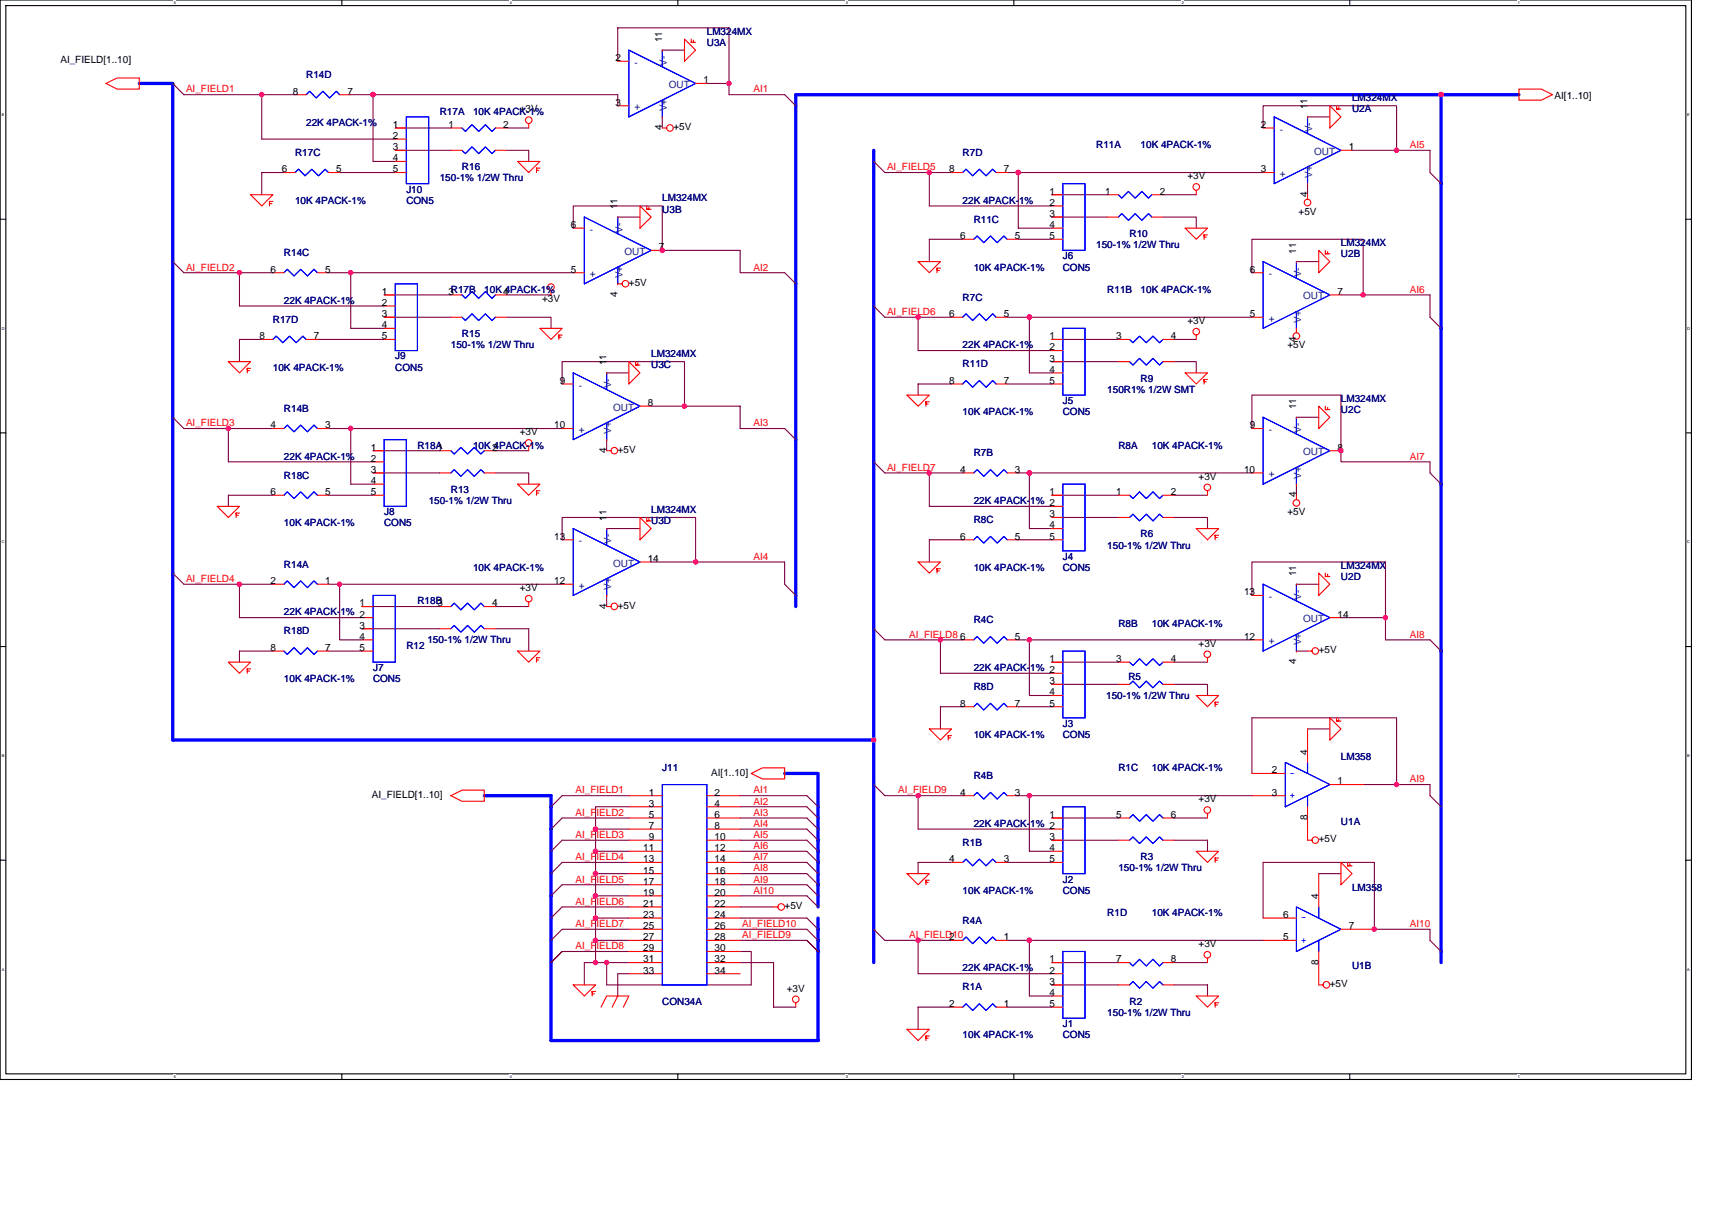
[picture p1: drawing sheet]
<svg xmlns="http://www.w3.org/2000/svg" width="297mm" height="210mm" viewBox="0 0 297 210" stroke-linecap="round" stroke-linejoin="round" font-family="sans-serif">
<path d="M0 0h293.5v187.3h-293.5zM1 1h291.5v185.3h-291.5z" fill="none" stroke="#000" stroke-width=".19"/>
<g fill="#fff">
<path d="M30.2 .1h.3v.8h-.3z"/>
<path d="M30.2 186.4h.3v.8h-.3z"/>
</g>
<path d="M59.3 0v1M59.3 186.3v1" fill="none" stroke="#000" stroke-width=".19"/>
<g fill="#fff">
<path d="M88.5 .1h.3v.8h-.3z"/>
<path d="M88.5 186.4h.3v.8h-.3z"/>
</g>
<path d="M117.6 0v1M117.6 186.3v1" fill="none" stroke="#000" stroke-width=".19"/>
<g fill="#fff">
<path d="M146.7 .1h.4v.8h-.4z"/>
<path d="M146.7 186.4h.4v.8h-.4z"/>
</g>
<path d="M175.9 0v1M175.9 186.3v1" fill="none" stroke="#000" stroke-width=".19"/>
<g fill="#fff">
<path d="M205 .1h.4v.8h-.4z"/>
<path d="M205 186.4h.4v.8h-.4z"/>
</g>
<path d="M234.2 0v1M234.2 186.3v1" fill="none" stroke="#000" stroke-width=".19"/>
<g fill="#fff">
<path d="M263.3 .1h.4v.8h-.4z"/>
<path d="M263.3 186.4h.4v.8h-.4z"/>
<path d="M.3 19.5h.4v.8h-.4z"/>
<path d="M292.8 19.5h.4v.8h-.4z"/>
<path d="M.3 56.6h.5v.7h-.5z"/>
<path d="M292.8 56.6h.4v.7h-.4z"/>
</g>
<path d="M0 38h1M292.5 38h1" fill="none" stroke="#000" stroke-width=".19"/>
<g fill="#fff">
<path d="M.3 93.6h.5v.8h-.5z"/>
<path d="M292.8 93.6h.4v.8h-.4z"/>
</g>
<path d="M0 75.1h1M292.5 75.1h1" fill="none" stroke="#000" stroke-width=".19"/>
<g fill="#fff">
<path d="M.3 130.7h.4v.7h-.4z"/>
<path d="M292.8 130.7h.4v.7h-.4z"/>
</g>
<path d="M0 112.2h1M292.5 112.2h1" fill="none" stroke="#000" stroke-width=".19"/>
<g fill="#fff">
<path d="M.3 167.7h.4v.8h-.4z"/>
<path d="M292.8 167.7h.4v.8h-.4z"/>
</g>
<path d="M0 149.2h1M292.5 149.2h1" fill="none" stroke="#000" stroke-width=".19"/>
<g fill="none" stroke="#800040" stroke-width=".19">
<path d="M30 14.5l1.9 1.9h19.3M45.4 16.4v7.7h23.2M60.9 16.4h46.3v2M64.7 16.4v11.6h3.9M107.2 10.6v-5.8h19.3v11.6h9.6l2 2M114.9 8.7h3.9M122.6 14.5h3.9M49.3 29.9h-3.9v3.9M58.9 29.9h9.7M68.6 22.2h9.6M68.6 26.1h9.6M87.9 26.1h3.8v1.9"/>
<path d="M87.9 22.2h3.8M99.5 39.6v-3.9h15.4v7.7h13.5v3.9h7.7l2 1.9M107.2 37.7h3.8M114.9 20.3v1.9M151.6 28l1.9 1.9h11.6M161.2 29.9v5.8h21.3M174.7 29.9h44.5M176.7 29.9v9.7h5.8M182.5 37.7h9.6M182.5 33.8h9.6M201.8 37.7h5.8v1.9M201.8 33.8h5.8"/>
<path d="M219.2 22.2v-3.8h23.1v7.7M226.9 31.9v1.9M226.9 20.3h3.8M234.6 26.1h13.5v3.8l1.9 2M30 45.4l1.9 1.9h15.4M41.5 47.3v5.8h25.2M45.4 58.9h-3.9v3.8M55.1 58.9h11.6M57 47.3h42.5M60.9 47.3v9.7h5.8M66.7 51.2h11.5M66.7 55h11.5"/>
<path d="M87.9 55h7.7v2M87.9 51.2h7.7M151.6 53.1l1.9 1.9h11.6M159.3 55v5.8h23.2M167 41.5h-5.8v3.9M174.7 55h42.5M176.7 41.5h5.8M178.6 55v9.7h3.9M182.5 58.9h11.6M203.7 58.9h3.9M217.2 47.3v-5.8h19.3v9.7M224.9 45.4h3.9"/>
<path d="M232.7 51.2h15.4v3.8l1.9 2M30 72.4l1.9 1.9h15.4M39.6 74.3v5.8h25.1M57 74.3h40.5M60.9 74.3v9.7h3.8M64.7 78.2h11.6M86 78.2h5.7M97.5 66.6v-3.9h21.3v7.8h-5.8M105.3 64.7h3.8M105.3 76.3v1.9M118.8 70.5h9.6v3.8h7.7l2 2M165.1 66.6h-5.8v1.9"/>
<path d="M174.7 66.6h7.8M182.5 62.7h11.6M203.7 62.7h3.9v2M217.2 74.3v-5.8h15.5v11.6h15.4v1.9l1.9 2M224.9 72.4h3.9M30 99.4l1.9 1.9h15.4M47.3 85.9h-7.7v1.9M57 85.9h7.7M64.7 82h11.6M86 82h5.7v2M97.5 93.6v-3.8h23.2v7.7M105.3 91.7h5.7"/>
<path d="M113 97.5h23.1v3.8l2 2M151.6 80.1l1.9 1.9h13.5M161.2 82v5.8h21.3M167 93.6h-5.8v3.9M176.7 82h40.5M176.7 93.6h5.8M178.6 82v9.7h3.9M182.5 89.8h11.6M182.5 85.9h11.6M203.7 89.8h5.8v1.9M203.7 85.9h5.8M224.9 84v1.9"/>
<path d="M41.5 101.3v5.8h21.3M47.3 112.9h-5.8v2M57 101.3h40.5M57 112.9h5.8M58.9 101.3v9.7h3.9M62.8 109.1h13.5M62.8 105.2h13.5M86 109.1h5.7v3.8M86 105.2h5.7M105.3 103.3v1.9M151.6 109.1l1.9 1.9h13.5M163.2 111v5.8h19.3"/>
<path d="M176.7 111h40.5M178.6 111v9.6h3.9M182.5 118.7h11.6M182.5 114.9h11.6M203.7 118.7h5.8v1.9M203.7 114.9h5.8M217.2 103.3v-5.8h23.2v13.5h7.7l1.9 1.9M224.9 101.3h3.9M224.9 112.9h2M232.7 107.1h7.7M109.1 138h-11.6l-1.9 2M109.1 140h-5.8v27"/>
<path d="M128.4 138h11.6l1.9 2M128.4 140h11.6l1.9 1.9M151.6 136.1l1.9 1.9h13.5M159.3 138v5.8h23.2M167 122.6h-3.8v3.8M176.7 122.6h5.8M176.7 138h40.5M178.6 138v9.7h3.9M217.2 134.2v-9.7h25.1v11.6h5.8v1.9l1.9 2M226.9 126.4h3.8M236.5 136.1h5.8M103.3 147.7h5.8"/>
<path d="M103.3 143.8h5.8M103.3 151.6h5.8M103.3 155.4h5.8M103.3 159.3h5.8M109.1 145.8h-11.6l-1.9 1.9M109.1 141.9h-11.6l-1.9 1.9M109.1 149.6h-11.6l-1.9 2M109.1 157.3h-11.6l-1.9 2M109.1 153.5h-11.6l-1.9 1.9M128.4 145.8h11.6l1.9 1.9M128.4 141.9h11.6l1.9 1.9M128.4 149.6h11.6l1.9 2"/>
<path d="M128.4 147.7h11.6l1.9 1.9M128.4 143.8h11.6l1.9 2M128.4 151.6h11.6l1.9 1.9M128.4 155.4h11.6l1.9 1.9M128.4 159.3h11.6l1.9 1.9M128.4 157.3h5.8M128.4 153.5h11.6l1.9 1.9M165.1 149.6h-5.8v2M174.7 149.6h7.8M182.5 145.8h11.6M182.5 141.9h11.6M203.7 145.8h5.8v1.9"/>
<path d="M203.7 141.9h5.8M219.2 159.3v-9.7h19.3v11.6h9.6v1.9l1.9 2M228.8 151.6h3.9M103.3 163.1h5.8M109.1 167h-7.7v3.9M109.1 168.9h-1.9v3.9M109.1 161.2h-11.6l-1.9 1.9M109.1 165.1h-11.6l-1.9 1.9M128.4 165.1h1.9v5.8h-25v-3.9M128.4 163.1h11.6l1.9 2M128.4 167h5.8v7.7h3.9M128.4 161.2h11.6l1.9 1.9"/>
<path d="M151.6 161.2l1.9 1.9h11.6M159.3 163.1v5.8h23.2M165.1 174.7h-5.8v3.9M174.7 163.1h44.5M174.7 174.7h7.8M178.6 163.1v9.7h3.9M182.5 167h11.6M182.5 170.9h11.6M203.7 170.9h5.8v1.9M203.7 167h5.8"/>
</g>
<path d="M24.2 14.5h5.8v113.9h121.6M250 16.4v150.6M263.5 16.4h-125.4v88.8M151.6 26.1v140.9M84 138h11.6v42.5h46.3v-21.2M136.1 134.2h5.8v23.1" fill="none" stroke="#00f" stroke-width=".57"/>
<g fill="#f0f" stroke="#f0f" stroke-width=".19">
<circle cx="250" cy="16.4" r=".38"/>
<circle cx="151.6" cy="128.4" r=".38"/>
<circle cx="41.5" cy="47.3" r=".38"/>
<circle cx="159.3" cy="55" r=".38"/>
<circle cx="163.2" cy="111" r=".38"/>
<circle cx="159.3" cy="163.1" r=".38"/>
<circle cx="60.8" cy="47.3" r=".38"/>
<circle cx="64.7" cy="16.4" r=".38"/>
<circle cx="60.8" cy="74.3" r=".38"/>
<circle cx="176.7" cy="29.9" r=".38"/>
<circle cx="178.6" cy="55" r=".38"/>
<circle cx="178.6" cy="82" r=".38"/>
<circle cx="178.6" cy="138" r=".38"/>
<circle cx="178.6" cy="163.1" r=".38"/>
<circle cx="161.2" cy="29.9" r=".38"/>
<circle cx="41.5" cy="101.3" r=".38"/>
<circle cx="159.3" cy="138" r=".38"/>
<circle cx="39.6" cy="74.3" r=".38"/>
<circle cx="161.2" cy="82" r=".38"/>
<circle cx="45.4" cy="16.4" r=".38"/>
<circle cx="126.5" cy="14.5" r=".38"/>
<circle cx="114.9" cy="43.4" r=".38"/>
<circle cx="118.7" cy="70.5" r=".38"/>
<circle cx="58.9" cy="101.3" r=".38"/>
<circle cx="120.7" cy="97.5" r=".38"/>
<circle cx="242.3" cy="26.1" r=".38"/>
<circle cx="236.5" cy="51.1" r=".38"/>
<circle cx="232.6" cy="78.2" r=".38"/>
<circle cx="178.6" cy="111" r=".38"/>
<circle cx="240.4" cy="107.1" r=".38"/>
<circle cx="242.3" cy="136.1" r=".38"/>
<circle cx="238.4" cy="161.2" r=".38"/>
<circle cx="103.3" cy="159.3" r=".38"/>
<circle cx="103.3" cy="163.1" r=".38"/>
<circle cx="103.3" cy="167" r=".38"/>
<circle cx="105.2" cy="167" r=".38"/>
<circle cx="103.3" cy="155.4" r=".38"/>
<circle cx="103.3" cy="151.5" r=".38"/>
<circle cx="103.3" cy="147.7" r=".38"/>
<circle cx="103.3" cy="143.8" r=".38"/>
</g>
<g fill="none" stroke="#f00" stroke-width=".19">
<path d="M18.4 14.5l1.9-1h3.9v2h-3.9zM51.2 16.4h1.9M58.9 16.4h2M107.2 18.4h1.9M107.2 10.6h1.9M114.9 8.7h.1M118.8 6.8l1.9 1.9-1.9 1.9zM119.9 6.8v.5M120.1 7.3h-.2h.8M120.3 7v.3M120.7 14.5h1.9M230.7 18.4l2 1.9-2 1.9z"/>
<path d="M231.9 18.4v.5M232.1 18.9h-.2h.8M232.3 18.5v.4M263.5 15.5h3.9l1.9 .9-1.9 1h-3.9zM43.5 33.8h3.8l-1.9 1.9zM46.8 35.1v-.2v.8M46.8 34.9h.5M46.8 35.3h.4M49.3 29.9h1.9M57 29.9h1.9M68.6 22.2h1.9M68.6 24.1h1.9"/>
<path d="M68.6 26.1h1.9M68.6 28h1.9M68.6 29.9h1.9M78.2 22.2h2M78.2 26.1h2M86 22.2h1.9M86 26.1h1.9M89.8 28h3.9l-2 1.9zM91.7 21.4v.8M93.1 29.4v-.2v.7M93.1 29.2h.6M93.1 29.5h.4"/>
<path d="M99.5 39.6h1.9M107.2 37.7h.1M111 35.7l2 2-2 1.9zM112.2 35.7v.6M112.4 36.3h-.2h.8M112.6 35.9v.4M114.9 20.3h.1M114.9 22.2h.8M165.1 29.9h1.9M172.8 29.9h1.9M182.5 33.8h1.9M182.5 35.7h1.9"/>
<path d="M182.5 37.7h1.9M182.5 39.6h1.9M192.1 33.8h2M192.1 37.7h2M199.9 33.8h1.9M199.9 37.7h1.9M205.6 39.6h3.9l-1.9 1.9zM207.6 33v.8M219.2 22.2h1.9M219.2 29.9h1.9M226.9 31.9h.1M226.9 20.3h.1"/>
<path d="M226.9 33.8v.8M232.7 26.1h1.9M45.4 58.9h1.9M47.3 47.3h2M53.1 58.9h2M55.1 47.3h1.9M66.7 51.2h1.9M66.7 53.1h1.9M66.7 55h1.9M66.7 57h1.9M66.7 58.9h1.9M78.2 51.2h2"/>
<path d="M78.2 55h2M86 51.2h1.9M86 55h1.9M93.7 57h3.8l-1.9 1.9zM95.6 50.4v.8M97 58.3v-.2v.8M97 58.1h.5M97 58.5h.3M99.5 47.3h1.9M107.2 49.2h.1M107.2 49.2h.7M113 43.4h1.9"/>
<path d="M159.3 45.4h3.9l-2 1.9zM162.6 46.9h.4M163.2 46.5h-.6v.8M165.1 55h1.9M167 41.5h1.9M172.8 55h1.9M174.7 41.5h2M182.5 58.9h1.9M182.5 41.5h1.9M194.1 58.9h1.9M201.8 58.9h1.9M207.6 58.1v.8"/>
<path d="M208.9 40.9v-.2v.8M208.9 40.7h.6M208.9 41.1h.4M217.2 55h2M217.2 47.3h2M224.9 57h.1M224.9 45.4h.1M224.9 57v.7M228.8 43.4l1.9 2-1.9 1.9zM230 43.4v.6M230.1 44h-.1h.7M230.4 43.6v.4"/>
<path d="M230.7 51.2h2M39.6 62.7h3.9l-2 2zM42.9 64.1v-.2v.8M42.9 63.9h.6M42.9 64.3h.4M47.3 74.3h2M55.1 74.3h1.9M64.7 78.2h2M76.3 78.2h1.9M84 78.2h2M91.7 77.4v.8M97.5 66.6h2"/>
<path d="M97.5 74.3h2M105.3 76.3h.1M105.3 64.7h.1M105.3 78.2h.7M109.1 62.7l1.9 2-1.9 1.9zM110.3 62.7v.6M110.5 63.3h-.2h.7M110.7 62.9v.4M111 70.5h2M157.4 68.5h3.8l-1.9 2zM160.7 69.9v-.2v.8M160.7 69.7h.5"/>
<path d="M160.7 70.1h.3M165.1 66.6h1.9M172.8 66.6h1.9M182.5 66.6h1.9M182.5 60.8h1.9M182.5 62.7h1.9M182.5 64.7h1.9M194.1 62.7h1.9M201.8 62.7h1.9M205.6 64.7h3.9l-1.9 1.9zM208.9 66v-.2v.8M208.9 65.8h.6"/>
<path d="M208.9 66.2h.4M217.2 74.3h2M224.9 72.4h.1M228.8 70.5l1.9 1.9-1.9 1.9zM230 70.5v.6M230.1 71.1h-.1h.7M230.4 70.7v.4M230.7 78.2h2M37.7 87.8h3.8l-1.9 2zM41 89.2v-.2v.8M41 89h.5M41 89.4h.4"/>
<path d="M47.3 85.9h2M55.1 85.9h1.9M64.7 85.9h2M64.7 82h2M64.7 80.1h2M64.7 84h2M76.3 82h1.9M84 82h2M89.8 84h3.9l-2 1.9zM93.1 85.3v-.2v.8M93.1 85.1h.6M93.1 85.5h.4"/>
<path d="M97.5 93.6h2M105.3 91.7h.1M111 89.8l2 1.9-2 1.9zM111 97.5h2M112.2 89.8v.6M112.4 90.4h-.2h.8M112.6 90v.4M159.3 97.5h3.9l-2 1.9zM162.6 98.8v-.1v.7M162.6 98.7h.6M162.6 99h.4M167 82h1.9"/>
<path d="M167 93.6h1.9M174.7 82h2M174.7 93.6h2M182.5 85.9h1.9M182.5 87.8h1.9M182.5 89.8h1.9M182.5 91.7h1.9M182.5 93.6h1.9M194.1 85.9h1.9M194.1 89.8h1.9M201.8 85.9h1.9M201.8 89.8h1.9"/>
<path d="M207.6 91.7h3.8l-1.9 1.9zM209.5 85.1v.8M210.8 93v-.1v.7M210.8 92.9h.6M210.8 93.2h.4M217.2 82h2M224.9 84h.1M224.9 85.9v.8M228.8 99.4l1.9 1.9-1.9 2zM230 99.4v.6M230.4 99.6v.4M39.6 114.9h3.9l-2 1.9z"/>
<path d="M42.9 116.2v-.2v.8M42.9 116h.6M42.9 116.4h.4M47.3 112.9h2M47.3 101.3h2M55.1 112.9h1.9M55.1 101.3h1.9M62.8 105.2h1.9M62.8 112.9h1.9M62.8 109.1h1.9M62.8 111h1.9M62.8 107.1h1.9"/>
<path d="M76.3 105.2h1.9M76.3 109.1h1.9M84 105.2h2M84 109.1h2M89.8 112.9h3.9l-2 2zM91.7 104.4v.8M93.1 114.3v-.2v.8M93.1 114.1h.6M93.1 114.5h.4M97.5 101.3h2M105.3 103.3h.1M105.3 105.2h.7"/>
<path d="M167 111h1.9M174.7 111h2M182.5 118.7h1.9M182.5 114.9h1.9M182.5 116.8h1.9M194.1 118.7h1.9M194.1 114.9h1.9M201.8 118.7h1.9M201.8 114.9h1.9M209.5 114.1v.8M217.2 111h2M217.2 103.3h2"/>
<path d="M224.9 112.9h.1M224.9 101.3h.1M226.9 112.9h.7M230.1 100h-.1h.7M230.7 107.1h2M78.2 138l2-.9h3.8v1.9h-3.8zM109.1 138h5.8M109.1 140h5.8M122.6 138h5.8M122.6 140h5.8M130.3 134.2l2-1h3.8v1.9h-3.8zM161.2 126.4h3.9l-1.9 2z"/>
<path d="M164.5 127.8v-.2v.8M164.5 127.6h.6M164.5 128h.4M167 122.6h1.9M167 138h1.9M174.7 122.6h2M174.7 138h2M182.5 122.6h1.9M182.5 120.6h1.9M207.6 120.6h3.8l-1.9 2zM210.8 122v-.2v.8M210.8 121.8h.6"/>
<path d="M210.8 122.2h.4M217.2 138h5.8M217.2 134.2h5.8M226.9 126.4v5.8M226.9 140v5.8h.7M230.7 124.5l2 1.9-2 2zM230.7 136.1h5.8M231.9 124.5v.6M232.1 125.1h-.2h.8M232.3 124.7v.4M109.1 145.8h5.8M109.1 157.3h5.8"/>
<path d="M109.1 141.9h5.8M109.1 143.8h5.8M109.1 147.7h5.8M109.1 149.6h5.8M109.1 151.6h5.8M109.1 153.5h5.8M109.1 155.4h5.8M109.1 159.3h5.8M122.6 145.8h5.8M122.6 157.3h5.8M122.6 141.9h5.8M122.6 143.8h5.8"/>
<path d="M122.6 147.7h5.8M122.6 149.6h5.8M122.6 151.6h5.8M122.6 153.5h5.8M122.6 155.4h5.8M122.6 159.3h5.8M134.2 157.3h.8M157.4 151.6h3.8l-1.9 1.9zM160.7 152.9v-.2v.8M160.7 152.7h.5M160.7 153.1h.3M165.1 149.6h1.9"/>
<path d="M172.8 149.6h1.9M182.5 145.8h1.9M182.5 141.9h1.9M182.5 143.8h1.9M182.5 147.7h1.9M182.5 149.6h1.9M194.1 145.8h1.9M194.1 141.9h1.9M201.8 145.8h1.9M201.8 141.9h1.9M207.6 147.7h3.8l-1.9 1.9zM209.5 141.1v.8"/>
<path d="M210.8 149v-.2v.8M210.8 148.8h.6M210.8 149.2h.4M219.2 159.3h5.7M228.8 151.6v5.7M232.7 149.6l1.9 2-1.9 1.9zM233.8 149.6v.6M234 150.2h-.2h.8M234.2 149.8v.4M99.5 170.9h3.8l-1.9 1.9zM102.7 172.2v-.2v.8M102.7 172h.6"/>
<path d="M102.7 172.4h.4M104.3 174.7l1-1.9h3.8l-.9 1.9M107.2 172.8l-1 1.9M109.1 161.2h5.8M109.1 163.1h5.8M109.1 165.1h5.8M109.1 167h5.8M109.1 168.9h5.8M122.6 161.2h5.8M122.6 163.1h5.8M122.6 165.1h5.8M122.6 167h5.8"/>
<path d="M122.6 168.9h5.8M138.1 173.9v.8M157.4 178.6h3.8l-1.9 1.9zM160.7 179.9v-.2v.8M160.7 179.7h.5M165.1 163.1h1.9M165.1 174.7h1.9M172.8 163.1h1.9M172.8 174.7h1.9M182.5 170.9h1.9M182.5 167h1.9M182.5 168.9h1.9"/>
<path d="M182.5 172.8h1.9M182.5 174.7h1.9M194.1 170.9h1.9M194.1 167h1.9M201.8 170.9h1.9M201.8 167h1.9M207.6 172.8h3.8l-1.9 1.9zM209.5 166.2v.8M210.8 174.1v-.2v.8M210.8 173.9h.6M210.8 174.3h.4M219.2 163.1h5.7"/>
<path d="M228.8 165.1v5.8h.8M232.7 161.2h5.8M160.7 180.1h.3"/>
<circle cx="91.7" cy="20.8" r=".57"/>
<circle cx="116.2" cy="22.2" r=".57"/>
<circle cx="207.6" cy="32.4" r=".57"/>
<circle cx="226.9" cy="35.1" r=".57"/>
<circle cx="95.6" cy="49.8" r=".57"/>
<circle cx="108.5" cy="49.2" r=".57"/>
<circle cx="207.6" cy="57.5" r=".57"/>
<circle cx="224.9" cy="58.3" r=".57"/>
<circle cx="91.7" cy="76.8" r=".57"/>
<circle cx="106.6" cy="78.2" r=".57"/>
<circle cx="209.5" cy="84.5" r=".57"/>
<circle cx="224.9" cy="87.2" r=".57"/>
<circle cx="91.7" cy="103.9" r=".57"/>
<circle cx="106.6" cy="105.2" r=".57"/>
<circle cx="209.5" cy="113.5" r=".57"/>
<circle cx="228.2" cy="112.9" r=".57"/>
<circle cx="135.5" cy="157.3" r=".57"/>
<circle cx="209.5" cy="140.5" r=".57"/>
<circle cx="228.2" cy="145.7" r=".57"/>
<circle cx="138.1" cy="173.4" r=".57"/>
<circle cx="209.5" cy="165.6" r=".57"/>
<circle cx="230.1" cy="170.8" r=".57"/>
</g>
<g fill="none" stroke="#00f" stroke-width=".19">
<path d="M53.1 16.4l.6-.6 1.2 1.2 1.1-1.2 1.2 1.2 1.2-1.2 .5 .6M109.1 8.7l11.6 5.8-11.6 5.8zM114.9 8.7v2.9M114.9 17.4v2.9M51.2 29.9l.6-.5 1.1 1.1 1.2-1.1 1.2 1.1 1.1-1.1 .6 .5M70.5 20.3h3.9v11.6h-3.9zM80.2 26.1l.5 .5 1.2-1.1 1.2 1.1 1.1-1.1 1.2 1.1 .6-.5M80.2 22.2l.5 .6 1.2-1.2 1.2 1.2 1.1-1.2 1.2 1.2 .6-.6M101.4 37.7l11.6 5.7-11.6 5.8zM107.2 37.7v2.9M167 29.9l.6-.5 1.2 1.1 1.1-1.1 1.2 1.1 1.1-1.1 .6 .5M184.4 31.9h3.9v11.5h-3.9z"/>
<path d="M194.1 33.8l.5 .6 1.2-1.2 1.2 1.2 1.1-1.2 1.2 1.2 .6-.6M194.1 37.7l.5-.6 1.2 1.1 1.2-1.1 1.1 1.1 1.2-1.1 .6 .6M221.1 20.3l11.6 5.8-11.6 5.8zM226.9 20.3v2.9M226.9 29v2.9M47.3 58.9l.6-.6 1.2 1.2 1.1-1.2 1.2 1.2 1.2-1.2 .5 .6M49.3 47.3l.5-.6 1.2 1.2 1.2-1.2 1.1 1.2 1.2-1.2 .6 .6M68.6 49.2h3.8v11.6h-3.8zM80.2 55l.5 .6 1.2-1.2 1.2 1.2 1.1-1.2 1.2 1.2 .6-.6M80.2 51.2l.5 .6 1.2-1.2 1.2 1.2 1.1-1.2 1.2 1.2 .6-.6M107.2 46.3v2.9M167 55l.6-.6 1.2 1.2 1.1-1.2 1.2 1.2 1.1-1.2 .6 .6"/>
<path d="M168.9 41.5l.6-.6 1.2 1.2 1.1-1.2 1.2 1.2 1.2-1.2 .5 .6M184.4 57h3.9v11.5h-3.9zM196 58.9l.6 .6 1.1-1.2 1.2 1.2 1.1-1.2 1.2 1.2 .6-.6M219.2 45.4l11.5 5.8-11.5 5.8zM224.9 45.4v2.9M224.9 54.1v2.9M49.3 74.3l.5-.6 1.2 1.2 1.2-1.2 1.1 1.2 1.2-1.2 .6 .6M66.7 76.3h3.8v11.5h-3.8zM78.2 78.2l.6 .6 1.2-1.2 1.1 1.2 1.2-1.2 1.1 1.2 .6-.6M99.5 64.7l11.5 5.8-11.5 5.8zM105.3 64.7v2.9M105.3 73.4v2.9"/>
<path d="M167 66.6l.6-.6 1.2 1.2 1.1-1.2 1.2 1.2 1.1-1.2 .6 .6M196 62.7l.6 .6 1.1-1.1 1.2 1.1 1.1-1.1 1.2 1.1 .6-.6M219.2 72.4l11.5 5.8-11.5 5.8zM224.9 72.4v2.9M49.3 85.9l.5-.6 1.2 1.2 1.2-1.2 1.1 1.2 1.2-1.2 .6 .6M78.2 82l.6-.5 1.2 1.1 1.1-1.1 1.2 1.1 1.1-1.1 .6 .5M99.5 91.7l11.5 5.8-11.5 5.8zM105.3 91.7v2.9M168.9 82l.6-.5 1.2 1.1 1.1-1.1 1.2 1.1 1.2-1.1 .5 .5M168.9 93.6l.6-.6 1.2 1.2 1.1-1.2 1.2 1.2 1.2-1.2 .5 .6M184.4 84h3.9v11.6h-3.9zM196 85.9l.6 .6 1.1-1.2 1.2 1.2 1.1-1.2 1.2 1.2 .6-.6"/>
<path d="M196 89.8l.6-.6 1.1 1.2 1.2-1.2 1.1 1.2 1.2-1.2 .6 .6M224.9 81.1v2.9M49.3 101.3l.5-.5 1.2 1.1 1.2-1.1 1.1 1.1 1.2-1.1 .6 .5M49.3 112.9l.5 .6 1.2-1.1 1.2 1.1 1.1-1.1 1.2 1.1 .6-.6M64.7 103.3h3.9v11.6h-3.9zM78.2 109.1l.6-.6 1.2 1.2 1.1-1.2 1.2 1.2 1.1-1.2 .6 .6M78.2 105.2l.6-.6 1.2 1.2 1.1-1.2 1.2 1.2 1.1-1.2 .6 .6M105.3 100.4v2.9M168.9 111l.6-.6 1.2 1.2 1.1-1.2 1.2 1.2 1.2-1.2 .5 .6M184.4 112.9h3.9v11.6h-3.9zM196 118.7l.6-.5 1.1 1.1 1.2-1.1 1.1 1.1 1.2-1.1 .6 .5M196 114.9l.6 .5 1.1-1.1 1.2 1.1 1.1-1.1 1.2 1.1 .6-.5"/>
<path d="M219.2 101.3l11.5 5.8-11.5 5.8zM224.9 101.3v2.9M224.9 110v2.9M114.9 136.1h7.7v34.8h-7.7zM168.9 122.6l.6-.6 1.2 1.2 1.1-1.2 1.2 1.2 1.2-1.2 .5 .6M168.9 138l.6-.5 1.2 1.1 1.1-1.1 1.2 1.1 1.2-1.1 .5 .5M184.4 140h3.9v11.6h-3.9zM223 132.2l7.7 3.9-7.7 3.9zM226.9 132.2v2M226.9 138v2M167 149.6l.6-.6 1.2 1.2 1.1-1.2 1.2 1.2 1.1-1.2 .6 .6M196 145.8l.6-.6 1.1 1.1 1.2-1.1 1.1 1.1 1.2-1.1 .6 .6"/>
<path d="M196 141.9l.6-.6 1.1 1.2 1.2-1.2 1.1 1.2 1.2-1.2 .6 .6M224.9 157.3l7.8 3.9-7.8 3.9zM228.8 157.3v2M167 174.7l.6-.6 1.2 1.2 1.1-1.2 1.2 1.2 1.1-1.2 .6 .6M167 163.1l.6-.6 1.2 1.2 1.1-1.2 1.2 1.2 1.1-1.2 .6 .6M184.4 165.1h3.9v11.5h-3.9zM196 170.9l.6-.6 1.1 1.1 1.2-1.1 1.1 1.1 1.2-1.1 .6 .6M196 167l.6 .6 1.1-1.2 1.2 1.2 1.1-1.2 1.2 1.2 .6-.6M228.8 163.1v2"/>
</g>
<g font-size="1.7" fill="#000080">
<text x="122.6" y="6">LM324MX</text>
<text x="122.6" y="7.9">U3A</text>
<text x="53.1" y="13.5">R14D</text>
<text x="234.6" y="17.6">LM324MX</text>
<text x="53.1" y="21.8">22K 4PACK-1%</text>
<text x="76.3" y="19.9">R17A</text>
<text x="82.1" y="19.9">10K 4PACK-1%</text>
<text x="234.6" y="19.5">U2A</text>
<text x="51.2" y="27">R17C</text>
<text x="80.2" y="29.5">R16</text>
<text x="167" y="27">R7D</text>
<text x="190.2" y="25.7">R11A</text>
<text x="197.9" y="25.7">10K 4PACK-1%</text>
<text x="51.2" y="35.3">10K 4PACK-1%</text>
<text x="70.5" y="33.4">J10</text>
<text x="70.5" y="35.3">CON5</text>
<text x="76.3" y="31.5">150-1% 1/2W Thru</text>
<text x="114.9" y="34.9">LM324MX</text>
<text x="167" y="35.3">22K 4PACK-1%</text>
<text x="114.9" y="36.9">U3B</text>
<text x="168.9" y="38.6">R11C</text>
<text x="196" y="41.1">R10</text>
<text x="49.3" y="44.4">R14C</text>
<text x="168.9" y="46.9">10K 4PACK-1%</text>
<text x="184.4" y="45">J6</text>
<text x="184.4" y="46.9">CON5</text>
<text x="190.2" y="43.1">150-1% 1/2W Thru</text>
<text x="232.7" y="44.6">U2B</text>
<text x="232.7" y="42.7">LM324MX</text>
<text x="49.3" y="52.7">22K 4PACK-1%</text>
<text x="84" y="50.8">10K 4PACK-1%</text>
<text x="167" y="52.1">R7C</text>
<text x="192.1" y="50.8">R11B</text>
<text x="197.9" y="50.8">10K 4PACK-1%</text>
<text x="47.3" y="56">R17D</text>
<text x="80.2" y="58.5">R15</text>
<text x="47.3" y="64.3">10K 4PACK-1%</text>
<text x="68.6" y="62.4">J9</text>
<text x="68.6" y="64.3">CON5</text>
<text x="78.2" y="60.4">150-1% 1/2W Thru</text>
<text x="113" y="63.9">U3C</text>
<text x="113" y="62">LM324MX</text>
<text x="167" y="63.7">R11D</text>
<text x="167" y="60.4">22K 4PACK-1%</text>
<text x="49.3" y="71.4">R14B</text>
<text x="184.4" y="70.1">J5</text>
<text x="192.1" y="68.2">150R1% 1/2W SMT</text>
<text x="197.9" y="66.2">R9</text>
<text x="232.7" y="71.6">U2C</text>
<text x="232.7" y="69.7">LM324MX</text>
<text x="72.4" y="77.8">R18A</text>
<text x="82.1" y="77.8">10K 4PACK-1%</text>
<text x="167" y="72">10K 4PACK-1%</text>
<text x="184.4" y="72">CON5</text>
<text x="194.1" y="77.8">R8A</text>
<text x="199.9" y="77.8">10K 4PACK-1%</text>
<text x="49.3" y="79.7">22K 4PACK-1%</text>
<text x="49.3" y="83">R18C</text>
<text x="168.9" y="79.2">R7B</text>
<text x="66.7" y="89.4">J8</text>
<text x="74.4" y="87.5">150-1% 1/2W Thru</text>
<text x="78.2" y="85.5">R13</text>
<text x="113" y="89">LM324MX</text>
<text x="168.9" y="87.5">22K 4PACK-1% 2</text>
<text x="49.3" y="91.3">10K 4PACK-1%</text>
<text x="66.7" y="91.3">CON5</text>
<text x="113" y="90.9">U3D</text>
<text x="168.9" y="90.7">R8C</text>
<text x="192.1" y="95.2">150-1% 1/2W Thru</text>
<text x="197.9" y="93.2">R6</text>
<text x="49.3" y="98.5">R14A</text>
<text x="82.1" y="99">10K 4PACK-1%</text>
<text x="168.9" y="99">10K 4PACK-1%</text>
<text x="184.4" y="97.1">J4</text>
<text x="184.4" y="99">CON5</text>
<text x="232.7" y="100.6">U2D</text>
<text x="232.7" y="98.7">LM324MX</text>
<text x="49.3" y="106.8">22K 4PACK-1% 2</text>
<text x="72.4" y="104.8">R18B</text>
<text x="49.3" y="110">R18D</text>
<text x="70.5" y="112.5">R12</text>
<text x="74.2" y="111.6">150-1% 1/2W Thru</text>
<text x="168.9" y="108.1">R4C</text>
<text x="194.1" y="108.7">R8B</text>
<text x="199.9" y="108.7">10K 4PACK-1%</text>
<text x="49.3" y="118.3">10K 4PACK-1%</text>
<text x="64.7" y="116.4">J7</text>
<text x="64.7" y="118.3">CON5</text>
<text x="168.9" y="119.7">R8D</text>
<text x="168.9" y="116.4">22K 4PACK-1% 2</text>
<text x="195.8" y="118">R5</text>
<text x="191.9" y="121.2">150-1% 1/2W Thru</text>
<text x="168.9" y="128">10K 4PACK-1%</text>
<text x="184.4" y="126.1">J3</text>
<text x="184.4" y="128">CON5</text>
<text x="232.7" y="131.8">LM358</text>
<text x="114.9" y="133.8">J11</text>
<text x="168.9" y="135.1">R4B</text>
<text x="194.1" y="133.8">R1C</text>
<text x="199.9" y="133.8">10K 4PACK-1%</text>
<text x="168.9" y="143.4">22K 4PACK-1% 2</text>
<text x="232.7" y="143">U1A</text>
<text x="167" y="146.7">R1B</text>
<text x="197.9" y="149.2">R3</text>
<text x="167" y="155">10K 4PACK-1%</text>
<text x="184.4" y="153.1">J2</text>
<text x="184.4" y="155">CON5</text>
<text x="194.1" y="151.2">150-1% 1/2W Thru</text>
<text x="234.6" y="154.6">LM358</text>
<text x="167" y="160.2">R4A</text>
<text x="192.1" y="158.9">R1D</text>
<text x="199.9" y="158.9">10K 4PACK-1%</text>
<text x="167" y="171.8">R1A</text>
<text x="167" y="168.5">22K 4PACK-1%</text>
<text x="234.6" y="168.1">U1B</text>
<text x="114.9" y="174.3">CON34A</text>
<text x="184.4" y="178.2">J1</text>
<text x="192.1" y="176.3">150-1% 1/2W Thru</text>
<text x="196" y="174.3">R2</text>
<text x="167" y="180.1">10K 4PACK-1%</text>
<text x="184.4" y="180.1">CON5</text>
</g>
<g font-size="1.7">
<text x="10.5" y="11">AI_FIELD[1..10]</text>
<text x="106.8" y="10.6">2</text>
<text x="114.9" y="7.3" transform="rotate(-90 114.9 7.3)">11</text>
<text x="50.8" y="16.4">8</text>
<text x="60.3" y="16.4">7</text>
<text x="122" y="14.5">1</text>
<text x="269.7" y="17.2">AI[1..10]</text>
<text x="68.2" y="22.2">1</text>
<text x="77.8" y="22.2">1</text>
<text x="87.3" y="22.2">2</text>
<text x="90.2" y="19.5">+3V</text>
<text x="106.8" y="18.3">3</text>
<text x="114.9" y="22.6" transform="rotate(-90 114.9 22.6)">4</text>
<text x="116.8" y="22.6">+5V</text>
<text x="218.8" y="22.2">2</text>
<text x="226.8" y="18.9" transform="rotate(-90 226.8 18.9)">11</text>
<text x="48.9" y="29.9">6</text>
<text x="58.4" y="29.9">5</text>
<text x="68.2" y="24.1">2</text>
<text x="68.2" y="26.1">3</text>
<text x="68.2" y="28">4</text>
<text x="68.2" y="29.9">5</text>
<text x="164.7" y="29.9">8</text>
<text x="174.2" y="29.9">7</text>
<text x="218.8" y="29.9">3</text>
<text x="234" y="26.1">1</text>
<text x="182.1" y="33.8">1</text>
<text x="182.1" y="35.7">2</text>
<text x="191.7" y="33.8">1</text>
<text x="201.2" y="33.8">2</text>
<text x="206" y="31.1">+3V</text>
<text x="226.8" y="34.2" transform="rotate(-90 226.8 34.2)">4</text>
<text x="99.1" y="39.6">6</text>
<text x="107.2" y="36.3" transform="rotate(-90 107.2 36.3)">11</text>
<text x="166.6" y="41.5">6</text>
<text x="176.1" y="41.5">5</text>
<text x="182.1" y="37.6">3</text>
<text x="182.1" y="39.6">4</text>
<text x="182.1" y="41.5">5</text>
<text x="225.3" y="37.3">+5V</text>
<text x="46.9" y="47.3">6</text>
<text x="56.4" y="47.3">5</text>
<text x="99.1" y="47.3">5</text>
<text x="114.3" y="43.4">7</text>
<text x="216.8" y="47.3">6</text>
<text x="224.9" y="44" transform="rotate(-90 224.9 44)">11</text>
<text x="66.2" y="51.1">1</text>
<text x="66.2" y="53.1">2</text>
<text x="77.8" y="51.1">3R17B</text>
<text x="87.3" y="51.1">4</text>
<text x="94.1" y="52.3">+3V</text>
<text x="107.2" y="51.5" transform="rotate(-90 107.2 51.5)">4</text>
<text x="109.1" y="49.6">+5V</text>
<text x="232.1" y="51.1">7</text>
<text x="45" y="58.9">8</text>
<text x="54.5" y="58.9">7</text>
<text x="66.2" y="55">3</text>
<text x="66.2" y="56.9">4</text>
<text x="66.2" y="58.9">5</text>
<text x="164.7" y="55">6</text>
<text x="174.2" y="55">5</text>
<text x="182.1" y="58.9">1</text>
<text x="193.7" y="58.9">3</text>
<text x="203.1" y="58.9">4</text>
<text x="206" y="56.2">+3V</text>
<text x="216.8" y="55">5</text>
<text x="224.9" y="59.3" transform="rotate(-90 224.9 59.3)">4</text>
<text x="105.2" y="63.3" transform="rotate(-90 105.2 63.3)">11</text>
<text x="182.1" y="60.8">2</text>
<text x="182.1" y="62.7">3</text>
<text x="182.1" y="64.7">4</text>
<text x="223.4" y="60.4">+5V</text>
<text x="97.1" y="66.6">9</text>
<text x="112.4" y="70.4">8</text>
<text x="164.7" y="66.6">8</text>
<text x="174.2" y="66.6">7</text>
<text x="182.1" y="66.6">5</text>
<text x="224.9" y="71" transform="rotate(-90 224.9 71)">11</text>
<text x="46.9" y="74.3">4</text>
<text x="56.4" y="74.3">3</text>
<text x="90.2" y="75.5">+3V</text>
<text x="96.2" y="74.3">10</text>
<text x="216.8" y="74.3">9</text>
<text x="64.3" y="78.2">1</text>
<text x="64.3" y="80.1">2</text>
<text x="64.3" y="82">3</text>
<text x="64.3" y="84">4</text>
<text x="75.9" y="78.2">1</text>
<text x="85.4" y="78.2">2</text>
<text x="105.2" y="78.6" transform="rotate(-90 105.2 78.6)">4</text>
<text x="107.2" y="78.6">+5V</text>
<text x="166.6" y="82">4</text>
<text x="176.1" y="82">3</text>
<text x="208" y="83.2">+3V</text>
<text x="215.9" y="82">10</text>
<text x="232.1" y="78.2">8</text>
<text x="46.9" y="85.9">6</text>
<text x="56.4" y="85.9">5</text>
<text x="64.3" y="85.9">5</text>
<text x="182.1" y="85.9">1</text>
<text x="182.1" y="89.7">3</text>
<text x="193.7" y="85.9">1</text>
<text x="203.1" y="85.9">2</text>
<text x="223.4" y="89.4">+5V</text>
<text x="224.9" y="86.3" transform="rotate(-90 224.9 86.3)">4</text>
<text x="96.2" y="93.6">13</text>
<text x="105.2" y="90.3" transform="rotate(-90 105.2 90.3)">11</text>
<text x="166.6" y="93.6">6</text>
<text x="176.1" y="93.6">5</text>
<text x="182.1" y="91.7">4</text>
<text x="182.1" y="93.6">5</text>
<text x="46.9" y="101.3">2</text>
<text x="56.4" y="101.3">1</text>
<text x="96.2" y="101.3">12</text>
<text x="112.4" y="97.5">14</text>
<text x="224.9" y="100" transform="rotate(-90 224.9 100)">11</text>
<text x="62.4" y="105.2">1</text>
<text x="75.9" y="105.2">3</text>
<text x="85.4" y="105.2">4</text>
<text x="90.2" y="102.5">+3V</text>
<text x="105.2" y="105.6" transform="rotate(-90 105.2 105.6)">4</text>
<text x="107.2" y="105.6">+5V</text>
<text x="215.9" y="103.3">13</text>
<text x="232.1" y="107.1">14</text>
<text x="46.9" y="112.9">8</text>
<text x="56.4" y="112.9">7</text>
<text x="62.4" y="109.1">3</text>
<text x="62.4" y="111">4</text>
<text x="62.4" y="112.9">5</text>
<text x="166.6" y="111">6</text>
<text x="176.1" y="111">5</text>
<text x="208" y="112.2">+3V</text>
<text x="215.9" y="111">12</text>
<text x="228.8" y="113.3">+5V</text>
<text x="182.1" y="114.9">1</text>
<text x="182.1" y="118.7">3</text>
<text x="193.7" y="114.9">3</text>
<text x="203.1" y="114.9">4</text>
<text x="224.9" y="115.3" transform="rotate(-90 224.9 115.3)">4</text>
<text x="166.6" y="122.6">8</text>
<text x="176.1" y="122.6">7</text>
<text x="182.1" y="120.6">4</text>
<text x="182.1" y="122.6">5</text>
<text x="226.8" y="130.9" transform="rotate(-90 226.8 130.9)">4</text>
<text x="123.4" y="134.6">AI[1..10]</text>
<text x="220.7" y="134.2">2</text>
<text x="232.1" y="136.1">1</text>
<text x="64.5" y="138.4">AI_FIELD[1..10]</text>
<text x="112.6" y="138">1</text>
<text x="112.6" y="139.9">3</text>
<text x="112.6" y="141.9">5</text>
<text x="112.6" y="143.8">7</text>
<text x="124" y="138">2</text>
<text x="124" y="139.9">4</text>
<text x="124" y="141.9">6</text>
<text x="124" y="143.8">8</text>
<text x="166.6" y="138">4</text>
<text x="176.1" y="138">3</text>
<text x="182.1" y="141.9">1</text>
<text x="193.7" y="141.9">5</text>
<text x="203.1" y="141.9">6</text>
<text x="208" y="139.2">+3V</text>
<text x="220.7" y="138">3</text>
<text x="226.8" y="142.3" transform="rotate(-90 226.8 142.3)">8</text>
<text x="111.6" y="147.7">11</text>
<text x="111.6" y="149.6">13</text>
<text x="112.6" y="145.7">9</text>
<text x="124" y="145.7">10</text>
<text x="124" y="147.7">12</text>
<text x="124" y="149.6">14</text>
<text x="164.7" y="149.6">4</text>
<text x="174.2" y="149.6">3</text>
<text x="182.1" y="145.7">3</text>
<text x="182.1" y="147.7">4</text>
<text x="182.1" y="149.6">5</text>
<text x="228.8" y="146.1">+5V</text>
<text x="111.6" y="151.5">15</text>
<text x="111.6" y="153.5">17</text>
<text x="111.6" y="155.4">19</text>
<text x="124" y="151.5">16</text>
<text x="124" y="153.5">18</text>
<text x="124" y="155.4">20</text>
<text x="228.8" y="156" transform="rotate(-90 228.8 156)">4</text>
<text x="111.6" y="157.3">21</text>
<text x="111.6" y="159.2">23</text>
<text x="111.6" y="161.2">25</text>
<text x="124" y="161.2">26</text>
<text x="124" y="157.3">22</text>
<text x="124" y="159.2">24</text>
<text x="136.1" y="157.7">+5V</text>
<text x="222.6" y="159.2">6</text>
<text x="234" y="161.2">7</text>
<text x="111.6" y="163.1">27</text>
<text x="111.6" y="165">29</text>
<text x="111.6" y="167">31</text>
<text x="124" y="163.1">28</text>
<text x="124" y="165">30</text>
<text x="124" y="167">32</text>
<text x="164.7" y="163.1">2</text>
<text x="174.2" y="163.1">1</text>
<text x="182.1" y="167">1</text>
<text x="193.7" y="167">7</text>
<text x="203.1" y="167">8</text>
<text x="208" y="164.3">+3V</text>
<text x="222.6" y="163.1">5</text>
<text x="228.8" y="167.4" transform="rotate(-90 228.8 167.4)">8</text>
<text x="111.6" y="168.9">33</text>
<text x="124" y="168.9">34</text>
<text x="136.5" y="172">+3V</text>
<text x="182.1" y="168.9">2</text>
<text x="182.1" y="170.8">3</text>
<text x="182.1" y="172.8">4</text>
<text x="230.7" y="171.2">+5V</text>
<text x="164.7" y="174.7">2</text>
<text x="174.2" y="174.7">1</text>
<text x="182.1" y="174.7">5</text>
</g>
<g font-size="1.7" fill="#004080">
<text x="110.1" y="11.4">-</text>
<text x="115.7" y="11.4" transform="rotate(-90 115.7 11.4)">V-</text>
<text x="116.1" y="15.3">OUT</text>
<text x="110.1" y="19.1">+</text>
<text x="115.7" y="19.3" transform="rotate(-90 115.7 19.3)">V+</text>
<text x="222.1" y="23">-</text>
<text x="227.7" y="23" transform="rotate(-90 227.7 23)">V-</text>
<text x="228" y="26.9">OUT</text>
<text x="222.1" y="30.7">+</text>
<text x="227.7" y="30.9" transform="rotate(-90 227.7 30.9)">V+</text>
<text x="102.4" y="40.4">-</text>
<text x="108" y="40.3" transform="rotate(-90 108 40.3)">V-</text>
<text x="108.3" y="44.2">OUT</text>
<text x="102.4" y="48.1">+</text>
<text x="108" y="48.3" transform="rotate(-90 108 48.3)">V+</text>
<text x="220.1" y="48.1">-</text>
<text x="225.7" y="48.1" transform="rotate(-90 225.7 48.1)">V-</text>
<text x="226.1" y="51.9">OUT</text>
<text x="220.1" y="55.8">+</text>
<text x="225.7" y="56" transform="rotate(-90 225.7 56)">V+</text>
<text x="100.4" y="67.4">-</text>
<text x="106.1" y="67.4" transform="rotate(-90 106.1 67.4)">V-</text>
<text x="106.4" y="71.2">OUT</text>
<text x="100.4" y="75.1">+</text>
<text x="106.1" y="75.3" transform="rotate(-90 106.1 75.3)">V+</text>
<text x="220.1" y="75.1">-</text>
<text x="225.7" y="75.1" transform="rotate(-90 225.7 75.1)">V-</text>
<text x="220.1" y="82.8">+</text>
<text x="225.7" y="83" transform="rotate(-90 225.7 83)">V+</text>
<text x="226.1" y="79">OUT</text>
<text x="100.4" y="94.4">-</text>
<text x="106.1" y="94.4" transform="rotate(-90 106.1 94.4)">V-</text>
<text x="106.4" y="98.3">OUT</text>
<text x="100.4" y="102.1">+</text>
<text x="106.1" y="102.3" transform="rotate(-90 106.1 102.3)">V+</text>
<text x="220.1" y="104.1">-</text>
<text x="225.7" y="104" transform="rotate(-90 225.7 104)">V-</text>
<text x="226.1" y="107.9">OUT</text>
<text x="220.1" y="111.8">+</text>
<text x="225.7" y="112" transform="rotate(-90 225.7 112)">V+</text>
</g>
<g font-size="1.7" fill="#f00">
<text x="32.3" y="16">AI_FIELD1</text>
<text x="130.7" y="16">AI1</text>
<text x="153.9" y="29.5">AI_FIELD5</text>
<text x="244.6" y="25.7">AI5</text>
<text x="32.3" y="46.9">AI_FIELD2</text>
<text x="130.7" y="46.9">AI2</text>
<text x="244.6" y="50.8">AI6</text>
<text x="153.9" y="54.7">AI_FIELD6</text>
<text x="32.3" y="74">AI_FIELD3</text>
<text x="130.7" y="74">AI3</text>
<text x="153.9" y="81.7">AI_FIELD7</text>
<text x="244.6" y="79.7">AI7</text>
<text x="32.3" y="101">AI_FIELD4</text>
<text x="130.7" y="97.1">AI4</text>
<text x="157.8" y="110.6">AI_FIELD8</text>
<text x="244.6" y="110.6">AI8</text>
<text x="99.8" y="137.6">AI_FIELD1</text>
<text x="130.7" y="137.6">AI1</text>
<text x="155.8" y="137.6">AI_FIELD9</text>
<text x="244.6" y="135.7">AI9</text>
<text x="99.8" y="141.5">AI_FIELD2</text>
<text x="130.7" y="143.4">AI4</text>
<text x="130.7" y="141.5">AI3</text>
<text x="130.7" y="139.6">AI2</text>
<text x="99.8" y="145.4">AI_FIELD3</text>
<text x="99.8" y="149.2">AI_FIELD4</text>
<text x="130.7" y="147.3">AI6</text>
<text x="130.7" y="145.4">AI5</text>
<text x="130.7" y="149.2">AI7</text>
<text x="99.8" y="153.1">AI_FIELD5</text>
<text x="130.7" y="155">AI10</text>
<text x="130.7" y="153.1">AI9</text>
<text x="130.7" y="151.2">AI8</text>
<text x="99.8" y="160.8">AI_FIELD7</text>
<text x="99.8" y="157">AI_FIELD6</text>
<text x="128.8" y="160.8">AI_FIELD10</text>
<text x="244.6" y="160.8">AI10</text>
<text x="99.8" y="164.7">AI_FIELD8</text>
<text x="128.8" y="162.8">AI_FIELD9</text>
<text x="157.8" y="162.8">AI_FIELD10</text>
</g>
<g font-size="1.7" fill="#00f">
<text x="224.7" y="133.7" transform="rotate(180 224.7 133.7)">-</text>
<text x="224.7" y="137.6" transform="rotate(180 224.7 137.6)">+</text>
<text x="226.7" y="158.8" transform="rotate(180 226.7 158.8)">-</text>
<text x="226.7" y="162.6" transform="rotate(180 226.7 162.6)">+</text>
</g>
<g font-size=".7">
<text x="30.2" y=".7">5</text>
<text x="88.5" y=".7">4</text>
<text x="146.7" y=".7">3</text>
<text x="205" y=".7">2</text>
<text x="263.3" y=".7">1</text>
<text x=".3" y="20.1">E</text>
<text x="292.8" y="20.1">E</text>
<text x=".3" y="57.2">D</text>
<text x="292.8" y="57.2">D</text>
<text x=".3" y="94.2">C</text>
<text x="292.8" y="94.2">C</text>
<text x=".3" y="131.3">B</text>
<text x="292.8" y="131.3">B</text>
<text x=".3" y="168.4">A</text>
<text x="292.8" y="168.4">A</text>
<text x="30.2" y="187">5</text>
<text x="88.5" y="187">4</text>
<text x="146.7" y="187">3</text>
<text x="205" y="187">2</text>
<text x="263.3" y="187">1</text>
</g>
</svg>
